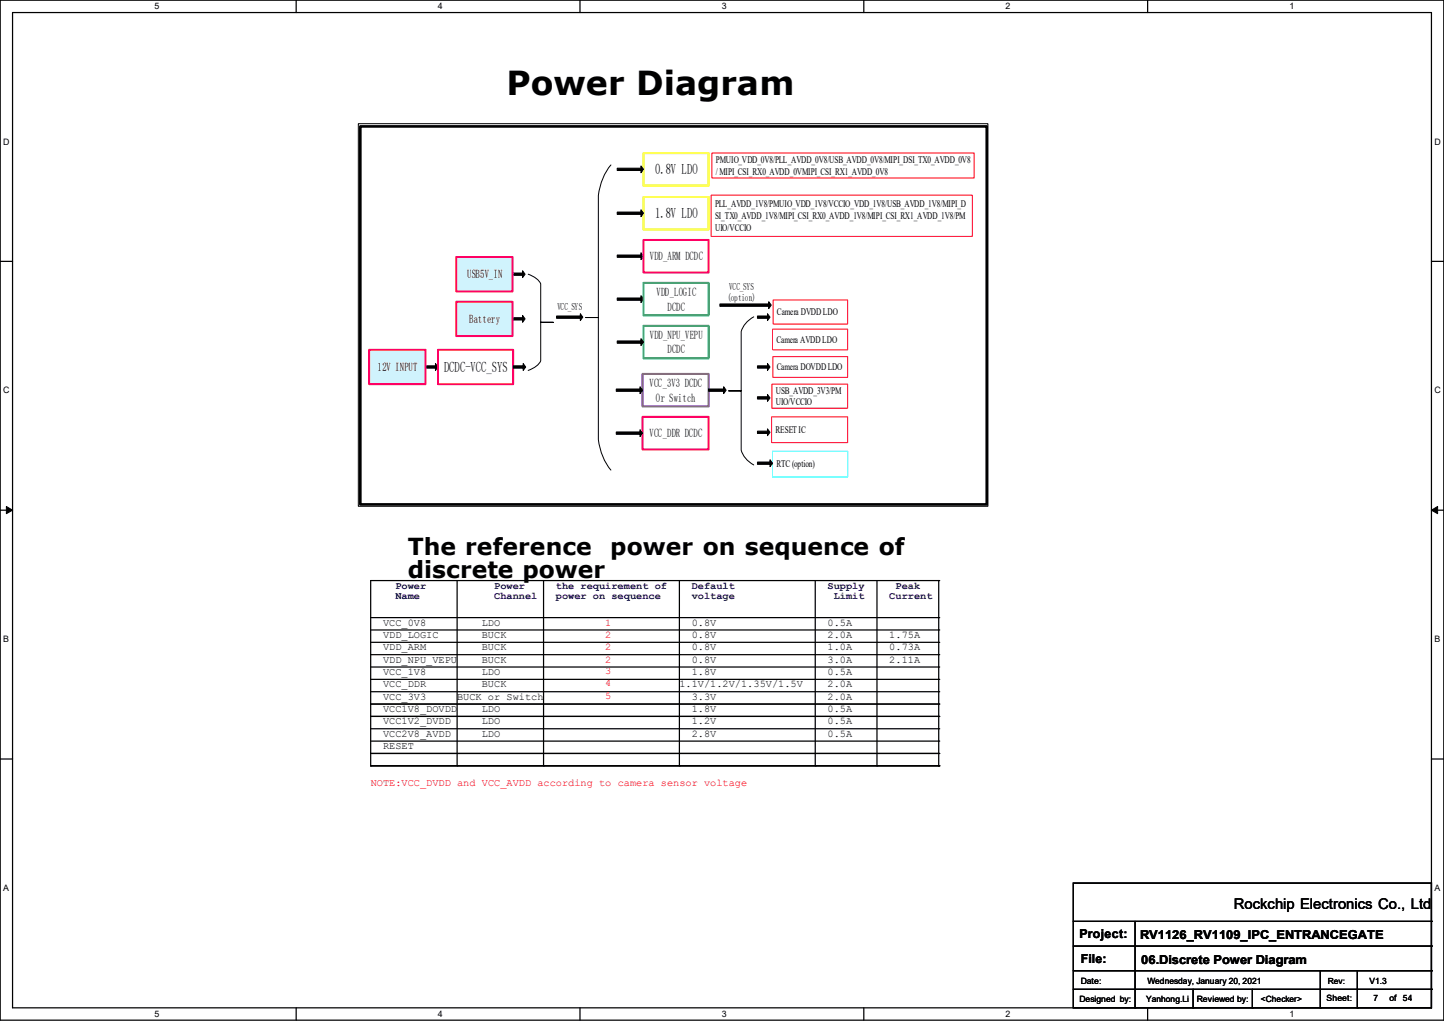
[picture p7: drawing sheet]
<svg xmlns="http://www.w3.org/2000/svg" width="297mm" height="210mm" viewBox="0 0 297 210" stroke-linecap="round" stroke-linejoin="round" font-family="sans-serif">
<path d="M0 0h297v209.8h-297zM2.6 2.6h291.8v204.7h-291.8z" fill="none" stroke="#000" stroke-width=".25"/>
<g fill="#fff">
<path d="M31.7 .3h1v2h-1z"/>
<path d="M31.7 207.6h1v1.9h-1z"/>
</g>
<path d="M60.9 0v2.6M60.9 207.3v2.5" fill="none" stroke="#000" stroke-width=".25"/>
<g fill="#fff">
<path d="M90.1 .3h1v2h-1z"/>
<path d="M90.1 207.6h1v1.9h-1z"/>
</g>
<path d="M119.3 0v2.6M119.3 207.3v2.5" fill="none" stroke="#000" stroke-width=".25"/>
<g fill="#fff">
<path d="M148.5 .3h.9v2h-.9z"/>
<path d="M148.5 207.6h.9v1.9h-.9z"/>
</g>
<path d="M177.7 0v2.6M177.7 207.3v2.5" fill="none" stroke="#000" stroke-width=".25"/>
<g fill="#fff">
<path d="M206.8 .3h1v2h-1z"/>
<path d="M206.8 207.6h1v1.9h-1z"/>
</g>
<path d="M236.1 0v2.6M236.1 207.3v2.5" fill="none" stroke="#000" stroke-width=".25"/>
<g fill="#fff">
<path d="M265.2 .3h1v2h-1z"/>
<path d="M265.2 207.6h1v1.9h-1z"/>
<path d="M.7 28.2h1.2v1.9h-1.2z"/>
<path d="M295.1 28.2h1.2v1.9h-1.2z"/>
<path d="M.7 79.3h1.2v2h-1.2z"/>
<path d="M295.1 79.3h1.2v2h-1.2z"/>
</g>
<path d="M0 53.8h2.6M294.4 53.8h2.6" fill="none" stroke="#000" stroke-width=".25"/>
<g fill="#fff">
<path d="M.7 130.5h1.2v2h-1.2z"/>
<path d="M295.1 130.5h1.1v2h-1.1z"/>
</g>
<path d="M0 104.9h2.6M294.4 104.9h2.6" fill="none" stroke="#000" stroke-width=".25"/>
<path d="M1.3 104.2l1.3 .7-1.3 .8zM294.4 104.9l1.3-.7v1.5z" fill="#000" stroke="#000" stroke-width=".21"/>
<g fill="#fff">
<path d="M.7 181.7h1.2v2h-1.2z"/>
<path d="M295.1 181.7h1.1v2h-1.1z"/>
</g>
<g fill="none" stroke="#000" stroke-width=".25">
<path d="M94 119.4v38.1M111.8 119.4v38.1M139.7 119.4v38.1M167.7 119.4v38.1M180.4 119.4v38.1M193.1 119.4h.1M193.1 119.4v38.1M193.1 119.4h-116.9v38.1M76.2 129.6h116.9M76.2 127h116.9M76.2 132.1h116.9M76.2 134.7h116.9"/>
<path d="M76.2 139.7h116.9M76.2 137.2h116.9M193.1 129.6h.1M193.1 127h.1M193.1 132.1h.1M193.1 134.7h.1M193.1 139.7h.1M193.1 137.2h.1M0 156.1h2.6M76.2 157.5h.1M76.2 155h116.9M76.2 157.5h116.9"/>
<path d="M76.2 142.3h116.9M76.2 144.8h116.9M76.2 147.4h116.9M76.2 152.4h116.9M76.2 149.9h116.9M94 157.5h.1M111.8 157.5h.1M139.7 157.5h.1M167.7 157.5h.1M180.4 157.5h.1M193.1 157.5h.1M193.1 155h.1"/>
<path d="M193.1 142.3h.1M193.1 144.8h.1M193.1 147.4h.1M193.1 152.4h.1M193.1 149.9h.1M294.4 156.1h2.6"/>
</g>
<path d="M73.7 25.5h129.5v78.6h-129.5z" fill="#fff"/>
<g fill="none" stroke="#000" stroke-width=".21">
<path d="M73.7 25.4h129.5v78.7h-129.5zM125.7 33.9a12.1 12.1 0 0 0-2.6 6.3v25.1h-2.6h2.6v25.1a12.2 12.2 0 0 0 2.6 6.3M126.9 34.6h4.9v-.5l.6 .7-.6 .7v-.4h-4.9zM126.9 43.6h4.9v-.4l.6 .7-.6 .7v-.5h-4.9zM126.9 52.5h4.9v-.5l.6 .7-.6 .7v-.5h-4.9zM87.5 75.3h2.1v-.5l.5 .7-.5 .7v-.5h-2.1zM114.5 65h4.9v-.5l.5 .7-.5 .7v-.4h-4.9zM126.9 61.3h4.9v-.5l.6 .7-.6 .7v-.4h-4.9zM126.9 70.1h4.9v-.4l.6 .7-.6 .7v-.5h-4.9zM148.1 62.5h10v-.4l.5 .7-.5 .7v-.5h-10zM155 65.2l-1.4 1.1-.7 .9-.4 1v12.2h-2.6h2.6v12.2l.4 1 .7 .9 1.4 1.1M155.8 65h2.1v-.5l.5 .7-.5 .7v-.4h-2.1z"/>
<path d="M155.8 75.3h2.1v-.5l.5 .7-.5 .7v-.5h-2.1zM126.8 88.9h4.8v-.5l.6 .7-.6 .7v-.5h-4.8zM126.8 80h4.8v-.4l.6 .7-.6 .7v-.5h-4.8zM145.8 80h3v-.4l.6 .7-.6 .7v-.5h-3zM155.8 95h2.6v-.4l.5 .7-.5 .7v-.5h-2.6zM155.8 81.6h2.1v-.5l.5 .8-.5 .7v-.5h-2.1zM155.8 88.7h2.1v-.5l.5 .7-.5 .7v-.4h-2.1z"/>
</g>
<g fill="#000">
<path d="M126.9 34.6h4.9v-.5l.6 .7-.6 .7v-.4h-4.9z" fill-rule="evenodd"/>
<path d="M126.9 43.6h4.9v-.4l.6 .7-.6 .7v-.5h-4.9z" fill-rule="evenodd"/>
<path d="M126.9 52.5h4.9v-.5l.6 .7-.6 .7v-.5h-4.9z" fill-rule="evenodd"/>
<path d="M87.5 75.3h2.1v-.5l.5 .7-.5 .7v-.5h-2.1z" fill-rule="evenodd"/>
<path d="M114.5 65h4.9v-.5l.5 .7-.5 .7v-.4h-4.9z" fill-rule="evenodd"/>
<path d="M126.9 61.3h4.9v-.5l.6 .7-.6 .7v-.4h-4.9z" fill-rule="evenodd"/>
<path d="M126.9 70.1h4.9v-.4l.6 .7-.6 .7v-.5h-4.9z" fill-rule="evenodd"/>
<path d="M155.8 65h2.1v-.5l.5 .7-.5 .7v-.4h-2.1z" fill-rule="evenodd"/>
<path d="M155.8 75.3h2.1v-.5l.5 .7-.5 .7v-.5h-2.1z" fill-rule="evenodd"/>
<path d="M148.1 62.5h10v-.4l.5 .7-.5 .7v-.5h-10z" fill-rule="evenodd"/>
<path d="M126.8 88.9h4.8v-.5l.6 .7-.6 .7v-.5h-4.8z" fill-rule="evenodd"/>
<path d="M126.8 80h4.8v-.4l.6 .7-.6 .7v-.5h-4.8z" fill-rule="evenodd"/>
<path d="M145.8 80h3v-.4l.6 .7-.6 .7v-.5h-3z" fill-rule="evenodd"/>
<path d="M155.8 81.6h2.1v-.5l.5 .8-.5 .7v-.5h-2.1z" fill-rule="evenodd"/>
<path d="M155.8 88.7h2.1v-.5l.5 .7-.5 .7v-.4h-2.1z" fill-rule="evenodd"/>
<path d="M155.8 95h2.6v-.4l.5 .7-.5 .7v-.5h-2.6z" fill-rule="evenodd"/>
</g>
<path d="M132.4 31.5h13.4v6.7h-13.4zM132.4 40.5h13.4v6.7h-13.4z" fill="none" stroke="#ff0" stroke-width=".41"/>
<path d="M146.4 31.5h54v5.1h-54zM146.3 40.1h53.7v8.5h-53.7zM158.8 79h15.6v5h-15.6zM158.9 67.7h15.5v4.3h-15.5zM159 73.4h15.4v4.2h-15.4zM159 61.7h15.4v5h-15.4zM158.7 85.7h15.7v5.3h-15.7z" fill="none" stroke="#f00" stroke-width=".21"/>
<path d="M132.4 58.2h13.4v6.7h-13.4zM132.4 67h13.4v6.7h-13.4z" fill="none" stroke="#00b050" stroke-width=".41"/>
<path d="M132.4 49.4h13.4v6.7h-13.4zM132.2 85.7h13.6v6.7h-13.6z" fill="none" stroke="#f06" stroke-width=".41"/>
<path d="M132.2 76.9h13.6v6.7h-13.6z" fill="none" stroke="#7030a0" stroke-width=".41"/>
<path d="M158.9 92.8h15.5v5.3h-15.5z" fill="none" stroke="#0ff" stroke-width=".21"/>
<path d="M75.9 72h11.6v7h-11.6z" fill-rule="evenodd" fill="#d0f3fd"/>
<path d="M75.9 72h11.6v7h-11.6zM90.1 72h15.5v7h-15.5z" fill="none" stroke="#f06" stroke-width=".41"/>
<path d="M105.4 65.3h2.1v-.4l.5 .7-.5 .7v-.5h-2.1z" fill-rule="evenodd" fill="#000"/>
<path d="M105.4 65.3h2.1v-.4l.5 .7-.5 .7v-.5h-2.1z" fill="none" stroke="#000" stroke-width=".21"/>
<path d="M93.8 62.1h11.6v7h-11.6z" fill-rule="evenodd" fill="#d0f3fd"/>
<path d="M93.8 62.1h11.6v7h-11.6z" fill="none" stroke="#f06" stroke-width=".41"/>
<path d="M105.4 56.2h2.1v-.5l.5 .7-.5 .7v-.5h-2.1z" fill-rule="evenodd" fill="#000"/>
<path d="M105.4 56.2h2.1v-.5l.5 .7-.5 .7v-.5h-2.1z" fill="none" stroke="#000" stroke-width=".21"/>
<path d="M93.8 52.9h11.6v7h-11.6z" fill-rule="evenodd" fill="#d0f3fd"/>
<path d="M93.8 52.9h11.6v7h-11.6z" fill="none" stroke="#f06" stroke-width=".41"/>
<path d="M105.6 75.3h2v-.5l.5 .7-.5 .7v-.5h-2z" fill-rule="evenodd" fill="#000"/>
<path d="M108.6 56.4l1.2 .6a3.2 3.2 0 0 1 1.4 1.4v7.9h2.6h-2.6v7.9a4.2 4.2 0 0 1-2.6 2M105.6 75.3h2v-.5l.5 .7-.5 .7v-.5h-2z" fill="none" stroke="#000" stroke-width=".21"/>
<path d="M74.1 26h128.9v77.8h-128.9z" fill="none" stroke="#000" stroke-width=".55"/>
<g fill="none" stroke="#000" stroke-width=".25">
<path d="M220.8 181.7h73.6v25.6h-73.6zM220.8 189.5h73.6M220.8 194.6h73.6M220.8 199.7h73.6M233.5 189.5v17.8M271.6 199.7v7.6M279.2 199.7v7.6M294.4 189.5h.1M294.4 194.6h.1M294.4 199.7h.1M220.8 203.5h73.6M233.5 207.3h.1"/>
<path d="M245.4 207.3h.1M245.4 203.5v3.8M257.6 207.3h.1M257.6 203.5v3.8M271.6 207.3h.1M279.2 207.3h.1M294.4 203.5h.1"/>
</g>
<text font-size="6.8" x="104.2" y="19.6">Power Diagram</text>
<g font-size="4.8">
<text x="83.9" y="114.1">The reference</text>
<text x="83.9" y="118.9">discrete power</text>
<text x="125.5" y="114.1">power on sequence of</text>
</g>
<g font-size="3">
<text x="134.7" y="35.8">0.8V LDO</text>
<text x="134.7" y="44.9">1.8V LDO</text>
<text x="91.4" y="76.5">DCDC-VCC_SYS</text>
<text x="253.8" y="186.9">Rockchip Electronics Co., Ltd</text>
</g>
<g font-size="2.5">
<text x="222" y="192.9">Project:</text>
<text x="222.3" y="198">File:</text>
<text x="234.5" y="193.2">RV1126_RV1109_IPC_ENTRANCEGATE</text>
<text x="234.7" y="198.2">06.Discrete Power Diagram</text>
</g>
<g font-size="2.4">
<text x="133.6" y="53.6">VDD_ARM DCDC</text>
<text x="96.1" y="57.2">USB5V_IN</text>
<text x="135" y="60.9">VDD_LOGIC</text>
<text x="137.3" y="63.9">DCDC</text>
<text x="96.5" y="66.4">Battery</text>
<text x="133.6" y="69.7">VDD_NPU_VEPU</text>
<text x="77.7" y="76.3">12V INPUT</text>
<text x="137.3" y="72.7">DCDC</text>
<text x="133.6" y="79.6">VCC_3V3 DCDC</text>
<text x="134.9" y="82.6">Or Switch</text>
<text x="133.6" y="89.9">VCC_DDR DCDC</text>
</g>
<g font-size="2.1">
<text x="147.2" y="33.5">PMUIO_VDD_0V8/PLL_AVDD_0V8/USB_AVDD_0V8/MIPI_DSI_TX0_AVDD_0V8</text>
<text x="147.2" y="35.9">/ MIPI_CSI_RX0_AVDD_0VMIPI_CSI_RX1_AVDD_0V8</text>
<text x="147.1" y="42.7">PLL_AVDD_1V8/PMUIO_VDD_1V8/VCCIO_VDD_1V8/USB_AVDD_1V8/MIPI_D</text>
<text x="147.1" y="45.1">SI_TX0_AVDD_1V8/MIPI_CSI_RX0_AVDD_1V8/MIPI_CSI_RX1_AVDD_1V8/PM</text>
<text x="147.1" y="47.5">UIO/VCCIO</text>
<text x="150" y="59.6">VCC_SYS</text>
<text x="114.6" y="63.8">VCC_SYS</text>
<text x="149.6" y="62">(option)</text>
<text x="159.8" y="64.9">Camera DVDD LDO</text>
<text x="159.7" y="70.5">Camera AVDD LDO</text>
<text x="159.8" y="76.2">Camera DOVDD LDO</text>
<text x="159.6" y="81">USB_AVDD_3V3/PM</text>
<text x="159.6" y="83.4">UIO/VCCIO</text>
<text x="159.5" y="89.1">RESET IC</text>
<text x="159.7" y="96.1">RTC (option)</text>
<text x="78.8" y="128.7">VCC_0V8</text>
<text x="78.8" y="131.2">VDD_LOGIC</text>
<text x="99.1" y="128.7">LDO</text>
<text x="99.1" y="131.2">BUCK</text>
<text x="142.3" y="128.7">0.8V</text>
<text x="142.3" y="131.2">0.8V</text>
<text x="170.2" y="131.2">2.0A</text>
<text x="170.2" y="128.7">0.5A</text>
<text x="182.9" y="131.2">1.75A</text>
<text x="78.8" y="133.8">VDD_ARM</text>
<text x="78.8" y="136.3">VDD_NPU_VEPU</text>
<text x="99.1" y="133.8">BUCK</text>
<text x="99.1" y="136.3">BUCK</text>
<text x="142.3" y="133.8">0.8V</text>
<text x="142.3" y="136.3">0.8V</text>
<text x="170.2" y="133.8">1.0A</text>
<text x="170.2" y="136.3">3.0A</text>
<text x="182.9" y="133.8">0.73A</text>
<text x="182.9" y="136.3">2.11A</text>
<text x="78.8" y="141.4">VCC_DDR</text>
<text x="78.8" y="138.9">VCC_1V8</text>
<text x="78.8" y="143.9">VCC_3V3</text>
<text x="94" y="143.9">BUCK or Switch</text>
<text x="99.1" y="141.4">BUCK</text>
<text x="99.1" y="138.9">LDO</text>
<text x="139.7" y="141.4">1.1V/1.2V/1.35V/1.5V</text>
<text x="142.3" y="138.9">1.8V</text>
<text x="142.3" y="143.9">3.3V</text>
<text x="170.2" y="141.4">2.0A</text>
<text x="170.2" y="138.9">0.5A</text>
<text x="170.2" y="143.9">2.0A</text>
<text x="78.8" y="146.5">VCC1V8_DOVDD</text>
<text x="78.8" y="149">VCC1V2_DVDD</text>
<text x="99.1" y="149">LDO</text>
<text x="99.1" y="146.5">LDO</text>
<text x="142.3" y="146.5">1.8V</text>
<text x="142.3" y="149">1.2V</text>
<text x="170.2" y="146.5">0.5A</text>
<text x="170.2" y="149">0.5A</text>
<text x="78.8" y="151.6">VCC2V8_AVDD</text>
<text x="78.8" y="154.1">RESET</text>
<text x="99.1" y="151.6">LDO</text>
<text x="142.3" y="151.6">2.8V</text>
<text x="170.2" y="151.6">0.5A</text>
</g>
<g font-size="2.1" fill="#000080">
<text x="81.3" y="121.2">Power</text>
<text x="81.3" y="123.3">Name</text>
<text x="101.6" y="121.2">Power</text>
<text x="101.6" y="123.3">Channel</text>
<text x="114.3" y="121.2">the requirement of</text>
<text x="114.3" y="123.3">power on sequence</text>
<text x="142.3" y="121.2">Default</text>
<text x="142.3" y="123.3">voltage</text>
<text x="170.2" y="121.2">Supply</text>
<text x="171.5" y="123.3">Limit</text>
<text x="182.9" y="123.3">Current</text>
<text x="184.2" y="121.2">Peak</text>
</g>
<g font-size="2.1" fill="#f00">
<text x="124.5" y="128.7">1</text>
<text x="124.5" y="131.2">2</text>
<text x="124.5" y="133.8">2</text>
<text x="124.5" y="136.3">2</text>
<text x="124.5" y="138.6">3</text>
<text x="124.5" y="143.7">5</text>
<text x="124.5" y="141.1">4</text>
<text x="76.2" y="161.7">NOTE:VCC_DVDD and VCC_AVDD according to camera sensor voltage</text>
</g>
<g font-size="1.8">
<text x="31.7" y="1.9">5</text>
<text x="90.1" y="1.9">4</text>
<text x="148.5" y="1.9">3</text>
<text x="206.8" y="1.9">2</text>
<text x="265.2" y="1.9">1</text>
<text x=".7" y="29.8">D</text>
<text x="295.1" y="29.8">D</text>
<text x=".7" y="80.9">C</text>
<text x="295.1" y="80.9">C</text>
<text x=".7" y="132.1">B</text>
<text x="295.1" y="132.1">B</text>
<text x=".7" y="183.3">A</text>
<text x="295.1" y="183.3">A</text>
<text x="222.3" y="202.3">Date:</text>
<text x="236" y="202.3">Wednesday, January 20, 2021</text>
<text x="281.7" y="202.3">V1.3</text>
<text x="31.7" y="209.2">5</text>
<text x="90.1" y="209.2">4</text>
<text x="148.5" y="209.2">3</text>
<text x="206.8" y="209.2">2</text>
<text x="222" y="206.1">Designed by:</text>
<text x="235.7" y="206.1">Yanhong.Li</text>
<text x="246.2" y="206.1">Reviewed by:</text>
<text x="259.4" y="206.1">&lt;Checker&gt;</text>
<text x="265.2" y="209.2">1</text>
<text x="272.8" y="205.9">Sheet:</text>
<text x="282.5" y="205.9">7</text>
<text x="285.8" y="205.9">of</text>
<text x="288.6" y="205.9">54</text>
</g>
<text font-size="1.7" x="273.1" y="202.3">Rev:</text>
</svg>
